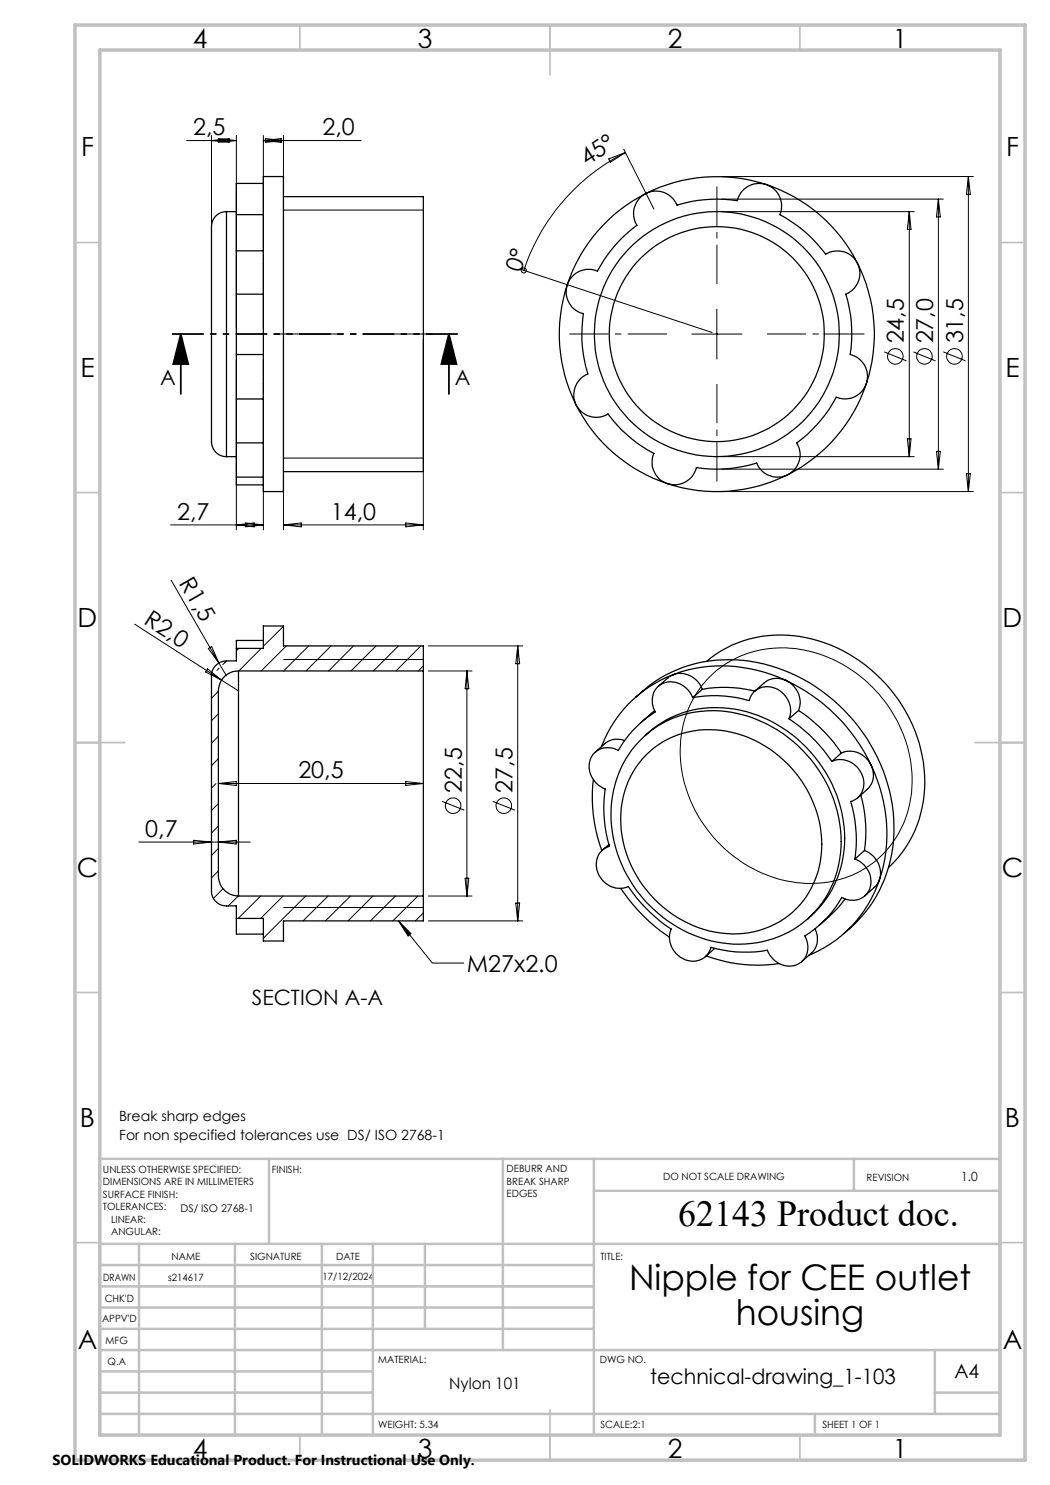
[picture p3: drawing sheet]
<svg xmlns="http://www.w3.org/2000/svg" width="210mm" height="297mm" viewBox="0 0 210 297" stroke-linecap="round" stroke-linejoin="round" font-family="sans-serif">
<g fill="none" stroke="#000" stroke-width=".25">
<path d="M52.7 35.3h4v63h-4zM52.7 36.7h-5.4v6.2M56.7 39.3h28v55h-28M128.1 39.5a4.5 4.5 0 0 1 7.3 1.5 27.3 27.3 0 0 1 12.1-.9 4.5 4.5 0 0 1 5.7-3.2 4.5 4.5 0 0 1 2.8 6 27.1 27.1 0 0 1 9.1 7.9 4.5 4.5 0 0 1 6.4 1.8 4.5 4.5 0 0 1-2.3 6.2 26.1 26.1 0 0 1 .8 12.1 4.5 4.5 0 0 1 3.3 5.8 4.5 4.5 0 0 1-6 2.7 27.5 27.5 0 0 1-8 9.2 4.5 4.5 0 0 1-1.8 6.3 4.5 4.5 0 0 1-6.2-2.3 26.6 26.6 0 0 1-12 .9 4.5 4.5 0 0 1-5.8 3.2 4.5 4.5 0 0 1-2.7-6 27.1 27.1 0 0 1-9.2-7.9 4.5 4.5 0 0 1-6.4-1.8 4.5 4.5 0 0 1 2.4-6.2 26.6 26.6 0 0 1-.9-12.1 4.5 4.5 0 0 1-3.2-5.8 4.5 4.5 0 0 1 6-2.7 27.1 27.1 0 0 1 7.9-9.2 4.5 4.5 0 0 1 .7-5.5zM45.3 42.3a3.2 3.2 0 0 0-3 3.9v41.6a3.1 3.1 0 0 0 3 3.5M45.3 42.3v49M45.3 42.3h2M47.3 50.2v8.6M47.3 58.8v12.1M47.3 42.9v7.3M47.3 50.2h5.4M47.3 58.8h5.4"/>
<path d="M47.3 42.9h5.4M47.3 70.9v8.9M47.3 79.8v8.8M47.3 79.8h5.4M47.3 70.9h5.4M45.3 91.3h2M47.3 88.6v6.8M47.3 95.4v1.6h5.4M47.3 95.4h5.4M47.3 88.6h5.4M47.3 129.7v2.5a5.9 5.9 0 0 0-3.3 .3 2.92 2.92 0 0 0-1.7 2.7v43a2.93 2.93 0 0 0 3 3h2v2.5M47.3 129.7h5.4v-4.5h4v4h28v5"/>
<path d="M47.7 134.2a4 4 0 0 0-4 4v37a4.1 4.1 0 0 0 4 4M47.7 134.2v45M47.7 134.2h37M52.7 128.1h-5.4v1.6M84.7 134.2v45M127.1 139.5a27 27 0 0 1 28.4-5.9 34.7 34.7 0 0 1 23.3 31.6 26.4 26.4 0 0 1-10 21.5M134.7 134.9a28.9 28.9 0 0 1 22.5 1.2M134.7 134.9a24.5 24.5 0 0 0-14.4 14.4M134.7 134.9a4.6 4.6 0 0 1 5.8 3M134.7 134.9l-.9 .5-2.1 1.9M138.5 139.5a4.5 4.5 0 0 0-6.8-2.3 4.1 4.1 0 0 0-.6 5.2 21.7 21.7 0 0 0-7.4 7.7 3.9 3.9 0 0 0-5 .7 3.9 3.9 0 0 0-.1 4.9l1 1.3 1.4 .8a26.6 26.6 0 0 0 .9 11.5 4.1 4.1 0 0 0-1.5 6.7 4.5 4.5 0 0 0 5.3 1.3 30.5 30.5 0 0 0 8.5 8.5 4.7 4.7 0 0 0 1 4.9 4.7 4.7 0 0 0 4.8 1.3l.9-.5 .7-.7 .6-1.3a24 24 0 0 0 11.3 .5 4.5 4.5 0 0 0 6.8 2.4 4.1 4.1 0 0 0 .7-5.2 21.1 21.1 0 0 0 7.3-7.7 3.8 3.8 0 0 0 4.8-.5 3.8 3.8 0 0 0 .6-4.7l-.9-1.3-.9-.7-.9-.5M138.5 139.5a24.5 24.5 0 0 1 11.3 .6 3.9 3.9 0 0 1 6.6-1.6 4.6 4.6 0 0 1 1.4 5.3"/>
<path d="M140.5 137.9a25 25 0 0 1 10.5 .3M140.5 137.9l-2 1.6M141.3 132.3a23.6 23.6 0 0 1 23.7-3.7 30.2 30.2 0 0 1 19.9 29.1 22.7 22.7 0 0 1-7.2 15.8M157.2 136.1a35.7 35.7 0 0 1 17 17M157.2 136.1a4.8 4.8 0 0 1 2.5 6M157.2 136.1a4 4 0 0 0-4.3 .5l-1.9 1.7M118.7 155.9a30.7 30.7 0 0 0 1.7 14.2M124.9 148.1a3.8 3.8 0 0 0-3.9 .6l-1.9 1.7M129 147.1a21.8 21.8 0 0 0-5.9 22.4 26.7 26.7 0 0 0 23.7 19.3 20.8 20.8 0 0 0 14.7-5M129.1 147a20.8 20.8 0 0 1 21.4-4.3 26.8 26.8 0 0 1 18.3 27.4 19.9 19.9 0 0 1-7.3 13.7h.1M129.1 147a21.2 21.2 0 0 1 21.9-3.2 26.8 26.8 0 0 1 17.1 26.9 20.5 20.5 0 0 1-6.5 13.1M129.1 147l-.1 .1"/>
<path d="M129.3 151a18.7 18.7 0 0 1 20.5-3.4 23.4 23.4 0 0 1 14.3 24.7 17.4 17.4 0 0 1-21 14.1 23.5 23.5 0 0 1-18.9-24.8 17.7 17.7 0 0 1 5.1-10.6zM130.9 142.1l-2.7 2.4M157.8 143.8a29.8 29.8 0 0 1 8.6 8.5M159.7 142.1a30.2 30.2 0 0 1 8.6 8.5M159.7 142.1l-1.9 1.7M166.4 152.3a4.6 4.6 0 0 1 5.2 1.3 4.6 4.6 0 0 1 .5 5.3 2.99 2.99 0 0 1-2 1.4 27.4 27.4 0 0 1 .9 11.5M168.3 150.6a4.6 4.6 0 0 1 5.9 2.5M168.3 150.6l-1.9 1.7M172.2 159a27.1 27.1 0 0 1 .7 11.1M174.2 153.1a30.6 30.6 0 0 1 1.7 22.8M174.2 153.1a4 4 0 0 1-.7 4.8l-1.9 1.7M47.7 179.2h37"/>
<path d="M84.7 179.2v5h-28v4h-4v-4.5h-5.4M121.8 168.9l-1.3 1.1M124.1 177.7a36.3 36.3 0 0 0 9.8 9.8M169 179.8l-1.5 1.9-3.6 3.3M172.9 170.1a4.8 4.8 0 0 1 3 5.8M172.9 170.1l-1.9 1.7M175.9 175.9a24.7 24.7 0 0 1-14.1 15.2M175.9 175.9l-.2 .5-.6 .8-2.1 2M47.3 183.7v3.1h5.4M141.3 191.2a29.7 29.7 0 0 0 14.5 1.5M142.9 189.7l-1.8 1.6M163 185.8a4.1 4.1 0 0 1-.7 4.8l-2 1.7"/>
<circle cx="143.4" cy="66.8" r="24.5"/>
<circle cx="143.4" cy="66.8" r="21.5"/>
<circle cx="143.4" cy="66.8" r="31.5"/>
</g>
<g fill="none" stroke="#000" stroke-width=".2">
<path d="M37.3 28.1h10M42.3 27.1v38.7M42.3 28.1l3.5-.4v.8zM43.7 27.7l3.6 .4-3.6 .4zM47.3 27.1v38.7M52.7 27.1v38.7M52.7 28.1h19.5M52.7 28.1l3.5-.4v.8zM53.1 27.7l3.6 .4-3.6 .4zM56.7 27.1v38.7M121.7 31.8l3.4-1.3-3 2zM124.7 29.8l6.1 12"/>
<path d="M125.1 30.5a40.8 40.8 0 0 0-20.3 23.6M144.4 35.3h50.3M144.4 39.8h44.3M187.7 39.8v54M187.7 39.8l.4 3.6h-.8zM193.7 35.3v63M193.7 35.3l.4 3.6h-.8zM56.7 42h28M104 53.8l38.4 12.7M104.8 54.1h.1M144.4 42.3h38.4M181.9 42.3v49"/>
<path d="M181.9 42.3l.3 3.6h-.7zM47.3 71.9v34.1M52.7 71.9v34.1M56.7 67.8v38.2M84.7 67.8v38.2M138.4 66.8h10M143.4 61.8v10M176.8 70.4l4.5 1.8M182.7 70.4l4.4 1.8M188.7 70.4l4.4 1.8M56.7 91.6h28M144.4 98.3h50.3"/>
<path d="M144.4 93.8h44.3M144.4 91.3h38.4M181.5 87.8h.7l-.3 3.5zM187.3 90.3h.8l-.4 3.5zM193.3 94.8h.8l-.4 3.5zM34.1 105h18.6M34.2 116l9.6 16.6M47.3 105l3.5-.4v.8zM49.1 104.6l3.6 .4-3.6 .4zM56.7 105h28M56.7 105l3.6-.4v.8zM81.1 104.6l3.6 .4-3.6 .4z"/>
<path d="M27 124.8l17.3 11.2M41.5 133.8l2.8 2.2-3.2-1.6zM41.7 129.7l.6-.4 1.5 3.3zM43.7 138.3l-1.4 1.4M43.8 132.6l1.5 2.6M43.8 133.6l-.4 .5M44.3 136l3.4 2.2M45 132.5l-.4 .4M45.3 132.2l-.3 .3M47.8 129.7l-.5 .5M52.2 129.7l-4.4 4.5M56.7 125.3l-4 4"/>
<path d="M56.7 131.9h28M57.3 129.2l-5.1 5M61.7 129.2l-5 5M66.2 129.2l-5 5M70.7 129.2l-5 5M75.2 129.2l-5 5M79.7 129.2l-5 5M84.2 129.2l-5 5M84.7 133.2l-1 1M85.7 134.2h8.7M85.7 129.2h18.8M93.4 134.2v45"/>
<path d="M93.4 134.2l.4 3.6h-.8zM103.5 129.2v55M103.5 129.2l.4 3.5h-.7zM141.7 135.6a21.5 21.5 0 0 1 24-4.1 27.2 27.2 0 0 1 16.6 27 20 20 0 0 1-23.4 18 27 27 0 0 1-22.8-27.8 20.4 20.4 0 0 1 5.6-13.1zM43.2 156.7l-.9 .9M43.7 142.8l-1.4 1.3M43.7 147.2l-1.4 1.5M43.7 151.7l-1.4 1.4M43.7 156.7l3.5-.4v.8zM43.7 156.7h41M81.1 156.3l3.6 .4-3.6 .4zM27.8 168.4h22.2"/>
<path d="M38.7 168.1l3.6 .3-3.6 .4zM43.7 160.7l-1.4 1.4M43.7 165.2l-1.4 1.4M43.7 169.7l-1.4 1.4M43.7 174.2l-1.4 1.4M43.7 168.4l3.5-.3v.7zM44.6 177.8l-1.9 1.9M47.7 179.2l-2.1 2M52.1 179.2l-4.5 4.5M56.6 179.2l-4.5 4.5M61.1 179.2l-8.4 8.4M65.6 179.2l-5 5"/>
<path d="M70.1 179.2l-5 5M74.6 179.2l-5 5M79.1 179.2l-5 5M83.6 179.2l-5 5M85.7 179.2h8.7M88.4 160.3l4.5 1.7M93 175.6h.8l-.4 3.6zM98.5 160.3l4.5 1.7M56.7 188.1l-.1 .1M56.7 181.5h28M79.7 184.2l2.5 2.5-.6 .5zM79.7 184.2l6.8 8.4h6.3"/>
<path d="M84.7 182.6l-1.6 1.6M85.7 184.2h18.8M103.2 180.6h.7l-.4 3.6z"/>
<circle cx="104.8" cy="54.1" r=".51"/>
<circle cx="179.1" cy="71.3" r="1.55"/>
<circle cx="184.9" cy="71.3" r="1.55"/>
<circle cx="190.9" cy="71.3" r="1.56"/>
<circle cx="90.6" cy="161.1" r="1.55"/>
<circle cx="100.8" cy="161.2" r="1.56"/>
</g>
<path d="M36.2 66.8l1.4 6h-3zM36.2 66.8v12M89.8 66.8l1.5 6h-3zM89.8 66.8v12" fill="none" stroke="#000" stroke-width=".35"/>
<path d="M54.7 66.8h32" fill="none" stroke="#000" stroke-width=".2" stroke-dasharray="15.2 1.3 1.3 1.3" stroke-dashoffset="1.1" stroke-linecap="butt"/>
<path d="M143.4 56.8v-19.5M133.4 66.8h-19.5M143.4 76.8v19.5M153.4 66.8h19.5" fill="none" stroke="#000" stroke-width=".2" stroke-dasharray="15.2 1.3 1.3 1.3" stroke-dashoffset="7.4" stroke-linecap="butt"/>
<path d="M91.8 66.8h-57.6" fill="none" stroke="#000" stroke-width=".35" stroke-dasharray="6.3 1.3 1.3 1.3 1.3 1.3" stroke-dashoffset="-.2" stroke-linecap="butt"/>
<g fill="none" stroke="#c0c0c0" stroke-width=".35">
<path d="M60 5v5M110 5v10M160 5v5M15 48.5h5M200 48.5h5M15 98.5h5M200 98.5h5M15 148.5h10M195 148.5h10M15 198.5h5M200 198.5h5M15 248.5h5"/>
<path d="M200 248.5h5M60 287v5M110 282v10M160 287v5"/>
</g>
<g fill="none" stroke="#c0c0c0" stroke-width=".5">
<path d="M53.8 231.8v17M100.6 231.8v38.2M118.8 231.8v55.2M118.8 238.2h81.2M170.8 231.8v6.4M200 231.8h-180v55.2M20 248.8h180M20 257.3h98.8M20 253h98.8M27.8 248.8v38.2M47 248.8v38.2M64.4 248.8v38.2"/>
<path d="M74.6 248.8v38.2M85 248.8v17M20 265.8h98.8M20 261.5h98.8M20 278.5h54.6M20 274.3h54.6M20 270h180M187 278.5h13M187 270v12.8M20 282.8h180M163 282.8v4.2"/>
</g>
<path d="M15 5h190v287h-190zM20 10h180v277h-180z" fill="none" stroke="#c0c0c0" stroke-width=".7"/>
<g fill="#000">
<path d="M79.7 184.2l2.5 2.5-.6 .5z"/>
<path d="M89.8 66.8l1.5 6h-3zM36.2 66.8l1.4 6h-3z"/>
</g>
<text font-size="7.3" x="135.6" y="245.1">62143 Product doc.</text>
<g font-size="7.1">
<text x="125.8" y="258">Nipple for CEE outlet</text>
<text x="147.2" y="265.1">housing</text>
</g>
<g font-size="5.3">
<text x="38.5" y="9.5">4</text>
<text x="83.5" y="9.5">3</text>
<text x="133.5" y="9.5">2</text>
<text x="178.5" y="9.5">1</text>
<text x="16.2" y="31.2">F</text>
<text x="201.2" y="31.2">F</text>
<text x="16.1" y="75.5">E</text>
<text x="201.1" y="75.5">E</text>
<text x="15.5" y="125.5">D</text>
<text x="200.5" y="125.5">D</text>
<text x="15.4" y="175.5">C</text>
<text x="200.4" y="175.5">C</text>
<text x="16" y="225.5">B</text>
<text x="201" y="225.5">B</text>
<text x="15.5" y="269.7">A</text>
<text x="200.5" y="269.7">A</text>
<text x="38.5" y="291.5">4</text>
<text x="83.5" y="291.5">3</text>
<text x="133.5" y="291.5">2</text>
<text x="178.5" y="291.5">1</text>
</g>
<g font-size="4.7">
<text x="38.6" y="27.1">2,5</text>
<text x="64.5" y="27.1">2,0</text>
<text x="117.4" y="33.1" transform="rotate(-33 117.4 33.1)">45°</text>
<text x="104.2" y="54.6" transform="rotate(-72 104.2 54.6)">0°</text>
<text x="180.8" y="68.7" transform="rotate(-90 180.8 68.7)">24,5</text>
<text x="186.6" y="68.7" transform="rotate(-90 186.6 68.7)">27,0</text>
<text x="192.6" y="68.7" transform="rotate(-90 192.6 68.7)">31,5</text>
<text x="35.4" y="103.9">2,7</text>
<text x="66.2" y="103.9">14,0</text>
<text x="35.7" y="116.6" transform="rotate(60 35.7 116.6)">R1,5</text>
<text x="28.6" y="124.7" transform="rotate(33 28.6 124.7)">R2,0</text>
<text x="59.7" y="155.7">20,5</text>
<text x="92.3" y="158.6" transform="rotate(-90 92.3 158.6)">22,5</text>
<text x="102.5" y="158.6" transform="rotate(-90 102.5 158.6)">27,5</text>
<text x="29.1" y="167.4">0,7</text>
<text x="93.4" y="194.3">M27x2.0</text>
</g>
<g font-size="4.2">
<text x="32" y="77">A</text>
<text x="91" y="77">A</text>
<text x="50.4" y="201">SECTION A-A</text>
<text x="130" y="276.8">technical-drawing_1-103</text>
</g>
<text font-size="3.9" x="190.9" y="275.5">A4</text>
<text font-size="3.2" x="89.8" y="277.9">Nylon 101</text>
<text font-size="2.9" x="10.5" y="292.9">SOLIDWORKS Educational Product. For Instructional Use Only.</text>
<g font-size="2.8">
<text x="23.8" y="224.2">Break sharp edges</text>
<text x="23.8" y="228">For non specified tolerances use DS/ ISO 2768-1</text>
</g>
<text font-size="2.5" x="192.2" y="236.1">1.0</text>
<text font-size="2.1" x="36.1" y="242.4">DS/ ISO 2768-1</text>
<g font-size="2">
<text x="20.6" y="234.6">UNLESS OTHERWISE SPECIFIED:</text>
<text x="20.6" y="237.1">DIMENSIONS ARE IN MILLIMETERS</text>
<text x="20.6" y="239.6">SURFACE FINISH:</text>
<text x="54.4" y="234.6">FINISH:</text>
<text x="101.3" y="234.5">DEBURR AND</text>
<text x="101.3" y="237">BREAK SHARP</text>
<text x="101.3" y="239.5">EDGES</text>
<text x="132.6" y="236">DO NOT SCALE DRAWING</text>
<text x="173.3" y="236.2">REVISION</text>
<text x="20.6" y="242.1">TOLERANCES:</text>
<text x="22.2" y="244.6">LINEAR:</text>
<text x="22.2" y="247.1">ANGULAR:</text>
<text x="34.3" y="252">NAME</text>
<text x="50" y="251.9">SIGNATURE</text>
<text x="67.2" y="251.9">DATE</text>
<text x="120.1" y="251.9">TITLE:</text>
<text x="20.6" y="256.1">DRAWN</text>
<text x="33.6" y="256.1">s214617</text>
<text x="64.5" y="255.9">17/12/2024</text>
<text x="20.9" y="260.3">CHK'D</text>
<text x="20.4" y="264.4">APPV'D</text>
<text x="21.1" y="268.8">MFG</text>
<text x="21.5" y="273">Q.A</text>
<text x="75.6" y="272.5">MATERIAL:</text>
<text x="120" y="272.5">DWG NO.</text>
<text x="75.6" y="285.5">WEIGHT: 5.34</text>
<text x="120.1" y="285.6">SCALE:2:1</text>
<text x="164.5" y="285.6">SHEET 1 OF 1</text>
</g>
</svg>
